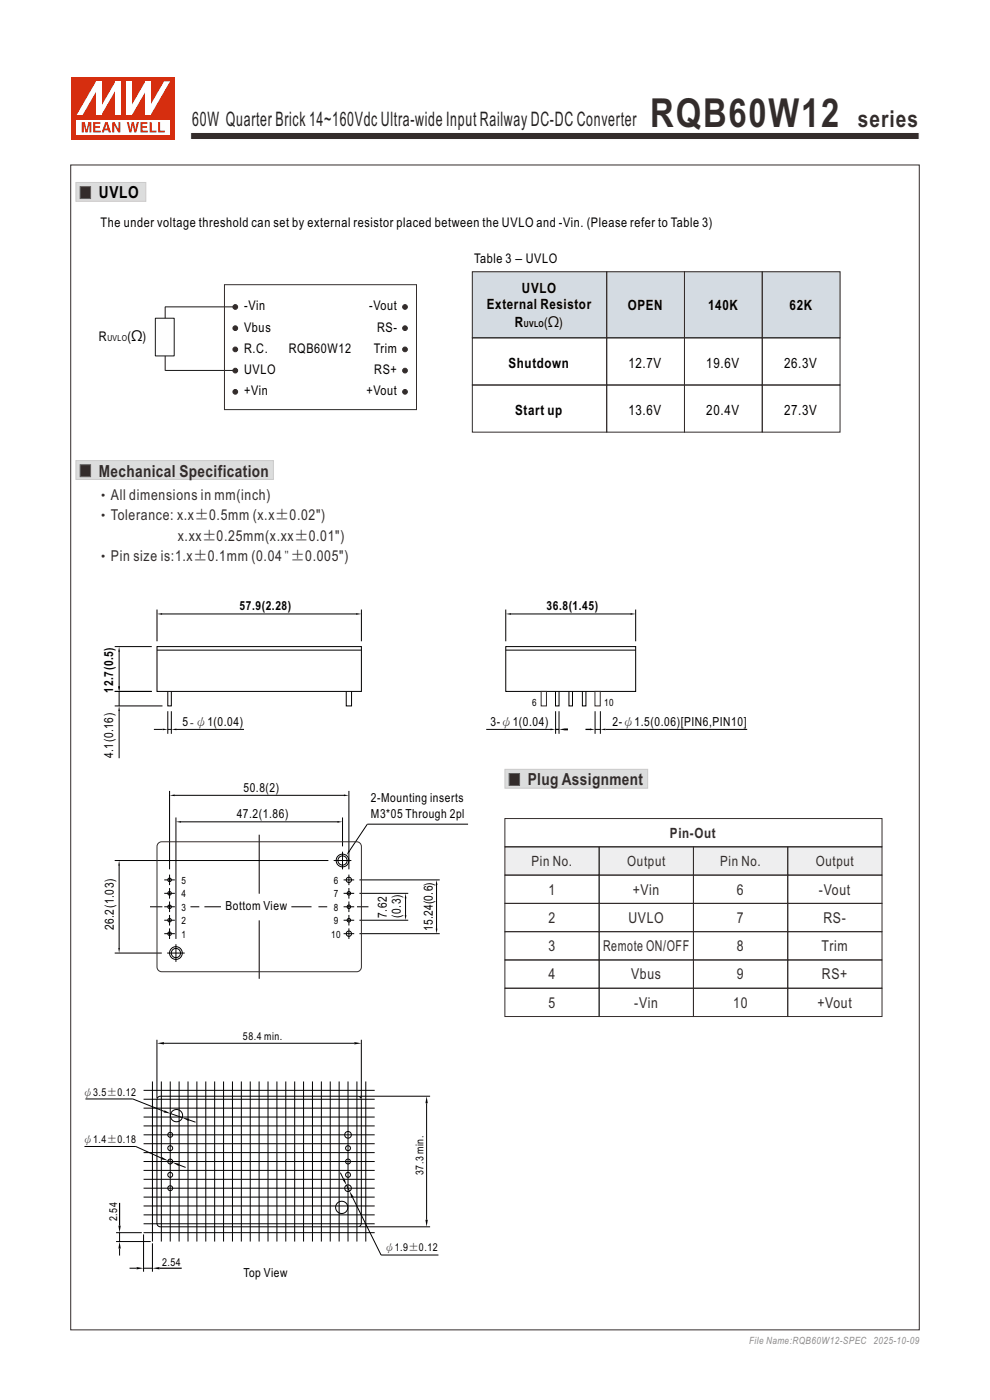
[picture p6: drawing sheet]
<svg xmlns="http://www.w3.org/2000/svg" width="210mm" height="297mm" viewBox="0 0 210 297" stroke-linecap="round" stroke-linejoin="round" font-family="sans-serif">
<path d="M35 65.1h15.1M35 78.6h15M35 65.1v13.5" fill="none" stroke="#181717" stroke-width=".21"/>
<path d="M33 67.5h4v8h-4z" fill="#fefefe" stroke="#181717" stroke-width=".21"/>
<path d="M16.1 97.7h41.9v4h-41.9z" fill-rule="evenodd" fill="#dcdddd" stroke="#c9caca" stroke-width=".21"/>
<path d="M17 98.6h2.2v2.5h-2.2z" fill-rule="evenodd" fill="#332c2b" stroke="#5f5d5d" stroke-width=".21"/>
<path d="M107.1 163.2h30.3v4h-30.3z" fill-rule="evenodd" fill="#dcdddd" stroke="#c9caca" stroke-width=".21"/>
<path d="M108 164.1h2.2v2.5h-2.2z" fill-rule="evenodd" fill="#332c2b" stroke="#5f5d5d" stroke-width=".21"/>
<g fill="#eeeeef">
<path d="M107.1 179.6h40v6h-40z" fill-rule="evenodd"/>
<path d="M147.1 179.6h40v6h-40z" fill-rule="evenodd"/>
</g>
<g fill="none" stroke="#332c2b" stroke-width=".21">
<path d="M114.8 146.7h1.1v3.1h-1.1zM126.2 146.7h1.1v3.1h-1.1zM33.6 178.9l.7-.3h41.4a1 1 0 0 1 1 1v25.5a1 1 0 0 1-1 1h-41.4a1 1 0 0 1-1-1v-25.5zM107.1 173.6h80v6h-80zM107.1 179.6h20v6h-20zM127.1 179.6h20v6h-20zM147.1 179.6h20v6h-20zM167.1 179.6h20v6h-20zM107.1 185.6h20v6h-20zM107.1 191.6h20v6h-20zM107.1 197.6h20v6h-20zM127.1 185.6h20v6h-20z"/>
<path d="M127.1 191.6h20v6h-20zM127.1 197.6h20v6h-20zM147.1 185.6h20v6h-20zM147.1 191.6h20v6h-20zM147.1 197.6h20v6h-20zM167.1 185.6h20v6h-20zM167.1 191.6h20v6h-20zM167.1 197.6h20v6h-20zM107.1 203.6h20v6h-20zM107.1 209.6h20v6h-20zM127.1 203.6h20v6h-20zM127.1 209.6h20v6h-20z"/>
<path d="M147.1 203.6h20v6h-20zM147.1 209.6h20v6h-20zM167.1 203.6h20v6h-20zM167.1 209.6h20v6h-20z"/>
</g>
<g fill="none" stroke="#000" stroke-width=".21">
<path d="M24.3 137.2h7.9M25.3 138.1v7.7M33.3 137.2h43.4v9.5h-43.4zM33.3 137.9h43.4M33.3 129.3v6.7M34.3 130.2h41.4M76.7 129.3v6.7M107.3 137.2h27.5v9.5h-27.5zM107.3 137.9h27.5M107.3 129.3v6.7M108.2 130.2h25.7M134.8 129.3v6.7"/>
<path d="M24.3 146.7h7.9M24.3 149.8h10.2M25.3 146.7v3.1M25.3 150.7v10.2M32.6 154.7h1.9M35.6 146.7v3.1h.7v-3.1M35.6 150.9v4.8M35.6 154.7h.7M36.3 150.9v4.8M37.3 154.7h14.5M73.4 146.7v3.1h1.2v-3.1M103.1 154.7h13.8"/>
<path d="M117.8 146.7v3.1h.8v-3.1M117.9 154.7h.7M117.9 150.9v4.8M118.6 150.9v4.8M119.6 154.7h.9M120.7 146.7v3.1h.7v-3.1M123.5 146.7v3.1h.8v-3.1M124.2 154.7h1.1M126.2 154.7h1.2M126.2 150.9v4.8M127.4 150.9v4.8M128.4 154.7h30.1"/>
<path d="M36 167.8v16.6M36.9 168.7h36.2M37.3 173.4v25.8M38.3 174.3h33.5M55 177.1v12.5M72.7 173.4v6.2M74 167.8v16.6M99.3 174.8h-21.4l-3.8 5.7M24.3 182.6h45.4M25.3 183.5v17.7M31.8 192.4h2.6M34.8 198.1h2.3"/>
<path d="M34.8 195.2h2.3M34.8 189.5h2.3M34.8 186.7h2.3M34.8 192.4h2.3M36 185.5v2.3M36 188.4v2.2M36 191.2v2.3M36 194.1v2.2M36 196.9v2.3M40.4 192.4h1.9M43.4 192.4h3.5M55 195.2v12.4"/>
<path d="M61.8 192.4h4.3M67.6 192.4h1.8M70.8 182.6h3.7M72.7 180.7v3.7M72.9 192.4h2.2M72.9 198.1h2.2M72.9 195.2h2.2M72.9 189.5h2.2M72.9 186.7h2.2M74 185.5v2.3M74 188.4v2.2M74 191.2v2.3"/>
<path d="M74 194.1v2.2M74 196.9v2.3M75.7 192.4h2.5M76.2 195.2h10.4M76.2 189.5h10.4M76.2 198.1h17.1M76.2 186.7h17.1M86 190.3v4M92.6 187.5v9.6M24.3 202.2h10M35.4 202.2h3.8M37.3 200.3v3.8"/>
<circle cx="36" cy="186.7" r=".38"/>
<circle cx="36" cy="189.5" r=".38"/>
<circle cx="36" cy="198.1" r=".37"/>
<circle cx="36" cy="195.2" r=".37"/>
<circle cx="36" cy="192.4" r=".37"/>
<circle cx="72.7" cy="182.6" r=".98"/>
<circle cx="72.7" cy="182.6" r="1.35"/>
<circle cx="74" cy="198.1" r=".57"/>
<circle cx="74" cy="189.5" r=".38"/>
<circle cx="74" cy="186.7" r=".56"/>
<circle cx="74" cy="192.4" r=".37"/>
<circle cx="74" cy="195.2" r=".37"/>
<circle cx="37.3" cy="202.2" r="1.35"/>
<circle cx="37.3" cy="202.2" r=".97"/>
</g>
<g fill="#000">
<path d="M25.3 137.2l.1 1h-.3zM33.3 130.2l1.1-.1v.3zM75.6 130.1l1.1 .1-1.1 .2zM107.3 130.2l1.1-.1v.3zM133.8 130.1l1 .1-1 .2zM25.1 145.6h.3l-.1 1.1zM25.3 149.8l.1 1h-.3zM34.5 154.6l1.1 .1-1.1 .2zM36.3 154.7l1.1-.1v.3zM116.8 154.6l1.1 .1-1.1 .2zM118.6 154.7l1-.1v.3zM125.2 154.6l1 .1-1 .2z"/>
<path d="M127.4 154.7l1-.1v.3zM36 168.7l1-.1v.3zM37.3 174.3l1.1-.1v.3zM71.6 174.2l1 .1-1 .2zM73 168.6l1 .1-1 .2zM25.3 182.6l.1 1h-.3zM74 180.4l.3 .2-.8 .8zM86 189.5l.2 1.1h-.3zM85.9 194.2h.3l-.2 1zM92.6 186.7l.2 1h-.4zM92.4 197h.4l-.2 1.1zM25.1 201.1h.3l-.1 1.1z"/>
</g>
<path d="M40.4 28.1h154.6v1.5h-154.6z" fill-rule="evenodd" fill="#332c2b" stroke="#fefefe" stroke-width=".21"/>
<path d="M15.2 16.4h22v13.2h-22z" fill-rule="evenodd" fill="#d62e0f"/>
<path d="M16.3 25.4h19.8v3.1h-19.8z" fill-rule="evenodd" fill="#fefefe"/>
<g fill="#d62e0f">
<path d="M26.9 25.9h.4l.4 1.6 .3-1.6h.4l.3 1.6 .3-1.6h.5l-.6 2.2h-.4l-.3-1.7-.3 1.7h-.4z" fill-rule="evenodd"/>
<path d="M29.8 25.9h1.5v.4h-1.1v.5h1v.3h-1v.6h1.1v.4h-1.5z" fill-rule="evenodd"/>
<path d="M31.7 25.9h.5v1.8h1v.4h-1.5z" fill-rule="evenodd"/>
<path d="M33.5 25.9h.5v1.8h1v.4h-1.5z" fill-rule="evenodd"/>
<path d="M17.3 25.9h.7l.4 1.7 .3-1.7h.7v2.2h-.4v-1.8l-.4 1.8h-.5l-.4-1.8v1.8h-.4z" fill-rule="evenodd"/>
<path d="M19.8 25.9h1.5v.4h-1.1v.5h1v.3h-1v.6h1.2v.4h-1.6z" fill-rule="evenodd"/>
<path d="M22.6 26.4l.2 .9h-.5zM22.3 25.9l-.7 2.2h.4l.2-.4h.7l.2 .4h.5l-.8-2.2z" fill-rule="evenodd"/>
<path d="M23.8 25.9h.5l.8 1.5v-1.5h.4v2.2h-.4l-.9-1.6v1.6h-.4z" fill-rule="evenodd"/>
</g>
<g fill="#fff">
<path d="M24.5 17.3h1.1v7.1h-1.1z" fill-rule="evenodd"/>
<path d="M24.5 17.3h1.1l-4.1 7.1h-1.1z" fill-rule="evenodd"/>
<path d="M20.4 17.3h1.1v7.1h-1.1z" fill-rule="evenodd"/>
<path d="M20.4 17.3h1.1v.3l-4 6.8h-1.2z" fill-rule="evenodd"/>
<path d="M30.8 17.3h1.1v7.1h-1.1z" fill-rule="evenodd"/>
<path d="M34.8 17.3h1.3l-4.2 7.1h-1v-.3z" fill-rule="evenodd"/>
<path d="M26.9 17.3h1.1v7.1h-1.1z" fill-rule="evenodd"/>
<path d="M30.8 17.3h1.1v.2l-3.9 6.9h-1.1v-.3z" fill-rule="evenodd"/>
</g>
<path d="M16.1 38.7h14.8v4h-14.8z" fill-rule="evenodd" fill="#dcdddd" stroke="#c9caca" stroke-width=".21"/>
<path d="M17 39.6h2.2v2.5h-2.2z" fill-rule="evenodd" fill="#332c2b" stroke="#5f5d5d" stroke-width=".21"/>
<g fill="none" stroke="#000" stroke-width=".21">
<path d="M18.1 233.1h10.1l6.6 2.7M30.5 238.9h49M30.5 237h49M30.5 235.1h49M30.5 233.2h49M30.5 231.3h49M32.3 229.4v34M33.3 220.6v12.3M33.5 232.8l.5-.2h41.9a.74 .74 0 0 1 .7 .7v26.2a.74 .74 0 0 1-.7 .8h-41.9a.74 .74 0 0 1-.7-.8v-26.2zM34.2 229.4v34M34.8 221.3h40.4M36.1 229.4v34"/>
<path d="M36.2 236.2l2.5 .9M38 229.4v34M39.9 229.4v34M40.1 237.6l1.4 .5M41.8 229.4v34M43.7 229.4v34M45.5 229.4v34M47.4 229.4v34M49.3 229.4v34M51.2 229.4v34M53.1 229.4v34M55 229.4v34"/>
<path d="M56.9 229.4v34M58.7 229.4v34M60.6 229.4v34M62.5 229.4v34M64.4 229.4v34M66.3 229.4v34M68.2 229.4v34M70.1 229.4v34M71.9 229.4v34M73.8 229.4v34M75.7 229.4v34M76.3 232.6h14.9"/>
<path d="M76.6 220.6v12.3M77.6 229.4v34M90.5 234v24.8M17.9 243.2h10.9l5.4 2.5M25.4 255.2v4.8M30.5 259.6h49M30.5 257.7h49M30.5 255.8h49M30.5 254h49M30.5 252.1h49M30.5 250.2h49M30.5 248.3h49"/>
<path d="M30.5 246.4h49M30.5 244.5h49M30.5 242.6h49M30.5 240.7h49M35.6 246.2l1 .4M38 247.1l1.4 .6M72.2 248.8l.6 1.3M73.5 251.4l.6 1.3M74.8 254l6 12.2h12.2M24.6 261.5h5.5M24.6 263.4h7.4M25.4 261.5v1.9"/>
<path d="M25.4 264.9v1.5M27.5 269h1.5M30.5 261.5h49M30.5 261.9v7.9M30.5 269h1.8M32.3 263.8v6M33.8 269h4.7M76.3 260.3h14.9"/>
<circle cx="37.4" cy="236.7" r="1.3"/>
<circle cx="36.1" cy="252.1" r=".52"/>
<circle cx="36.1" cy="240.7" r=".52"/>
<circle cx="36.1" cy="249.2" r=".52"/>
<circle cx="36.1" cy="246.4" r=".52"/>
<circle cx="36.1" cy="243.6" r=".52"/>
<circle cx="72.5" cy="256.1" r="1.3"/>
<circle cx="73.8" cy="252.1" r=".7"/>
<circle cx="73.8" cy="240.7" r=".7"/>
<circle cx="73.8" cy="249.2" r=".52"/>
<circle cx="73.8" cy="246.4" r=".52"/>
<circle cx="73.8" cy="243.6" r=".52"/>
</g>
<g fill="#000">
<path d="M33.3 221.3l1.5-.2v.5zM34.9 235.5l1.3 .7-1.5-.2zM38.7 237.1l1.5 .2-.2 .5zM75.2 221.1l1.4 .2-1.4 .3zM90.5 232.6l.2 1.4h-.5zM34.3 245.5l1.3 .7-1.5-.3zM36.6 246.6l1.5 .3-.2 .5zM72.6 250.2l.5-.2 .4 1.4zM74.1 252.7l.9 1.2-.4 .2zM90.2 258.8h.5l-.2 1.5zM25.4 263.4l.2 1.5h-.5zM25.1 260h.5l-.2 1.5z"/>
<path d="M29 268.8l1.5 .2-1.5 .3zM32.3 269l1.5-.2v.5z"/>
</g>
<path d="M100.2 57.7h78v13.9h-78z" fill-rule="evenodd" fill="#d4dbe2" stroke="#cbd6dc" stroke-width=".21"/>
<g fill="none" stroke="#332c2b" stroke-width=".21">
<path d="M100.2 57.6h28.5v14h-28.5zM128.7 57.6h16.5v14h-16.5zM145.2 57.6h16.5v14h-16.5zM161.7 57.6h16.5v14h-16.5zM47.6 60.4h40.7v26.5h-40.7zM100.2 71.7h28.5v10h-28.5zM128.7 71.7h16.5v10h-16.5zM145.2 71.7h16.5v10h-16.5zM161.7 71.7h16.5v10h-16.5zM100.2 81.7h28.5v10h-28.5zM128.7 81.7h16.5v10h-16.5zM145.2 81.7h16.5v10h-16.5z"/>
<path d="M161.7 81.7h16.5v10h-16.5z"/>
</g>
<g fill="#332c2b" stroke="#332c2b" stroke-width=".21">
<circle cx="85.9" cy="83.1" r=".5"/>
<circle cx="85.9" cy="78.6" r=".5"/>
<circle cx="85.9" cy="74.1" r=".5"/>
<circle cx="85.9" cy="69.6" r=".5"/>
<circle cx="85.9" cy="65.1" r=".5"/>
<circle cx="49.9" cy="83.1" r=".5"/>
<circle cx="49.9" cy="78.6" r=".5"/>
<circle cx="49.9" cy="74.1" r=".5"/>
<circle cx="49.9" cy="69.6" r=".5"/>
<circle cx="49.9" cy="65.1" r=".5"/>
</g>
<path d="M15 35h180v247.1h-180z" fill="none" stroke="#332c2b" stroke-width=".21"/>
<text font-size="8.5" fill="#332c2b" x="137.9" y="27">RQB60W12</text>
<text font-size="4.9" fill="#332c2b" x="181.9" y="27">series</text>
<text font-size="4.2" fill="#231f20" x="40.8" y="26.6">60W Quarter Brick 14~160Vdc Ultra-wide Input Railway DC-DC Converter</text>
<text font-size="3.5" x="20.9" y="42.1">UVLO</text>
<g font-size="3.5" fill="#332c2b">
<text x="20.9" y="101.1">Mechanical Specification</text>
<text x="111.9" y="166.6">Plug Assignment</text>
</g>
<g font-size="3.2" fill="#332c2b">
<text x="20.4" y="106.1">‧All dimensions in mm(inch)</text>
<text x="20.3" y="110.4">‧Tolerance: x.x±0.5mm (x.x±0.02&quot;)</text>
<text x="20.3" y="119">‧Pin size is:1.x±0.1mm (0.04&quot;±0.005&quot;)</text>
<text x="37.7" y="114.7">x.xx±0.25mm(x.xx±0.01&quot;)</text>
<text x="116.3" y="189.8">1</text>
<text x="134.2" y="189.8">+Vin</text>
<text x="156.3" y="189.8">6</text>
<text x="173.7" y="189.8">-Vout</text>
<text x="116.3" y="195.8">2</text>
<text x="133.3" y="195.8">UVLO</text>
<text x="156.3" y="195.8">7</text>
<text x="174.7" y="195.8">RS-</text>
<text x="116.3" y="201.8">3</text>
<text x="127.9" y="201.8">Remote ON/OFF</text>
<text x="156.3" y="201.8">8</text>
<text x="174.3" y="201.8">Trim</text>
<text x="116.3" y="207.8">4</text>
<text x="133.9" y="207.8">Vbus</text>
<text x="156.3" y="207.8">9</text>
<text x="174.3" y="207.8">RS+</text>
<text x="116.3" y="213.8">5</text>
<text x="134.5" y="213.8">-Vin</text>
<text x="155.5" y="213.8">10</text>
<text x="173.4" y="213.8">+Vout</text>
</g>
<g font-size="3">
<text x="103.3" y="65.6">External Resistor</text>
<text x="110.7" y="62.2">UVLO</text>
<text x="133.2" y="65.7">OPEN</text>
<text x="150.2" y="65.7">140K</text>
<text x="167.5" y="65.7">62K</text>
<text x="109.2" y="69.5">R</text>
<text x="107.9" y="78.1">Shutdown</text>
<text x="133.3" y="78.1">12.7V</text>
<text x="149.8" y="78.1">19.6V</text>
<text x="166.3" y="78.1">26.3V</text>
<text x="109.3" y="88.1">Start up</text>
<text x="133.3" y="88.1">13.6V</text>
<text x="149.8" y="88.1">20.4V</text>
<text x="166.3" y="88.1">27.3V</text>
</g>
<g font-size="3" fill="#332c2b">
<text x="142.1" y="177.9">Pin-Out</text>
<text x="112.7" y="183.8">Pin No.</text>
<text x="133.1" y="183.7">Output</text>
<text x="152.7" y="183.8">Pin No.</text>
<text x="173.1" y="183.7">Output</text>
</g>
<g font-size="2.8">
<text x="21.3" y="48.1">The under voltage threshold can set by external resistor placed between the UVLO and -Vin. (Please refer to Table 3)</text>
<text x="100.6" y="55.7">Table 3 – UVLO</text>
<text x="51.8" y="65.9">-Vin</text>
<text x="78.3" y="65.9">-Vout</text>
<text x="51.8" y="70.4">Vbus</text>
<text x="80" y="70.4">RS-</text>
<text x="115.4" y="69.5">(Ω)</text>
<text x="21" y="72.3">R</text>
<text x="27" y="72.3">(Ω)</text>
<text x="51.8" y="74.9">R.C.</text>
<text x="61.3" y="74.9">RQB60W12</text>
<text x="79.3" y="74.9">Trim</text>
<text x="51.8" y="83.9">+Vin</text>
<text x="51.8" y="79.4">UVLO</text>
<text x="77.7" y="83.9">+Vout</text>
<text x="79.4" y="79.4">RS+</text>
</g>
<g font-size="2.6">
<text x="50.8" y="129.5">57.9(2.28)</text>
<text x="115.9" y="129.5">36.8(1.45)</text>
<text x="24" y="146.9" transform="rotate(-90 24 146.9)">12.7(0.5)</text>
<text x="38.7" y="153.9">5-ψ1(0.04)</text>
<text x="104.1" y="153.9">3-ψ1(0.04)</text>
<text x="129.9" y="153.9">2-ψ1.5(0.06)[PIN6,PIN10]</text>
<text x="24" y="160.9" transform="rotate(-90 24 160.9)">4.1(0.16)</text>
<text x="51.6" y="167.9">50.8(2)</text>
<text x="50.2" y="173.6">47.2(1.86)</text>
<text x="78.7" y="173.6">M3*05 Through 2pl</text>
<text x="78.7" y="170.1">2-Mounting inserts</text>
<text x="24.1" y="197.4" transform="rotate(-90 24.1 197.4)">26.2(1.03)</text>
<text x="47.8" y="193.1">Bottom View</text>
<text x="82" y="194.7" transform="rotate(-90 82 194.7)">7.62</text>
<text x="85" y="194.7" transform="rotate(-90 85 194.7)">(0.3)</text>
<text x="91.8" y="197.6" transform="rotate(-90 91.8 197.6)">15.24(0.6)</text>
<text x="51.6" y="270.9">Top View</text>
</g>
<g font-size="2.3">
<text x="51.5" y="220.6">58.4 min.</text>
<text x="89.8" y="249.3" transform="rotate(-90 89.8 249.3)">37.3 min.</text>
<text x="24.9" y="259.1" transform="rotate(-90 24.9 259.1)">2.54</text>
<text x="34.4" y="268.5">2.54</text>
</g>
<g font-size="2.3" fill="#231f20">
<text x="17.5" y="232.5">ψ3.5±0.12</text>
<text x="17.5" y="242.5">ψ1.4±0.18</text>
<text x="81.5" y="265.3">ψ1.9±0.12</text>
</g>
<g font-size="2.1">
<text x="112.9" y="149.7">6</text>
<text x="128.1" y="149.7">10</text>
<text x="38.5" y="190.3">4</text>
<text x="38.5" y="187.5">5</text>
<text x="70.8" y="190.3">7</text>
<text x="70.8" y="187.5">6</text>
<text x="38.5" y="196.1">2</text>
<text x="38.5" y="193.2">3</text>
<text x="70.8" y="196.1">9</text>
<text x="70.8" y="193.2">8</text>
<text x="38.5" y="198.9">1</text>
<text x="70.3" y="198.9">10</text>
</g>
<text font-size="2.1" fill="#8b8b8c" x="158.9" y="285.1">File Name:RQB60W12-SPEC 2025-10-09</text>
<g font-size="1.8">
<text x="111.1" y="69.5">UVLO</text>
<text x="22.8" y="72.3">UVLO</text>
</g>
</svg>
